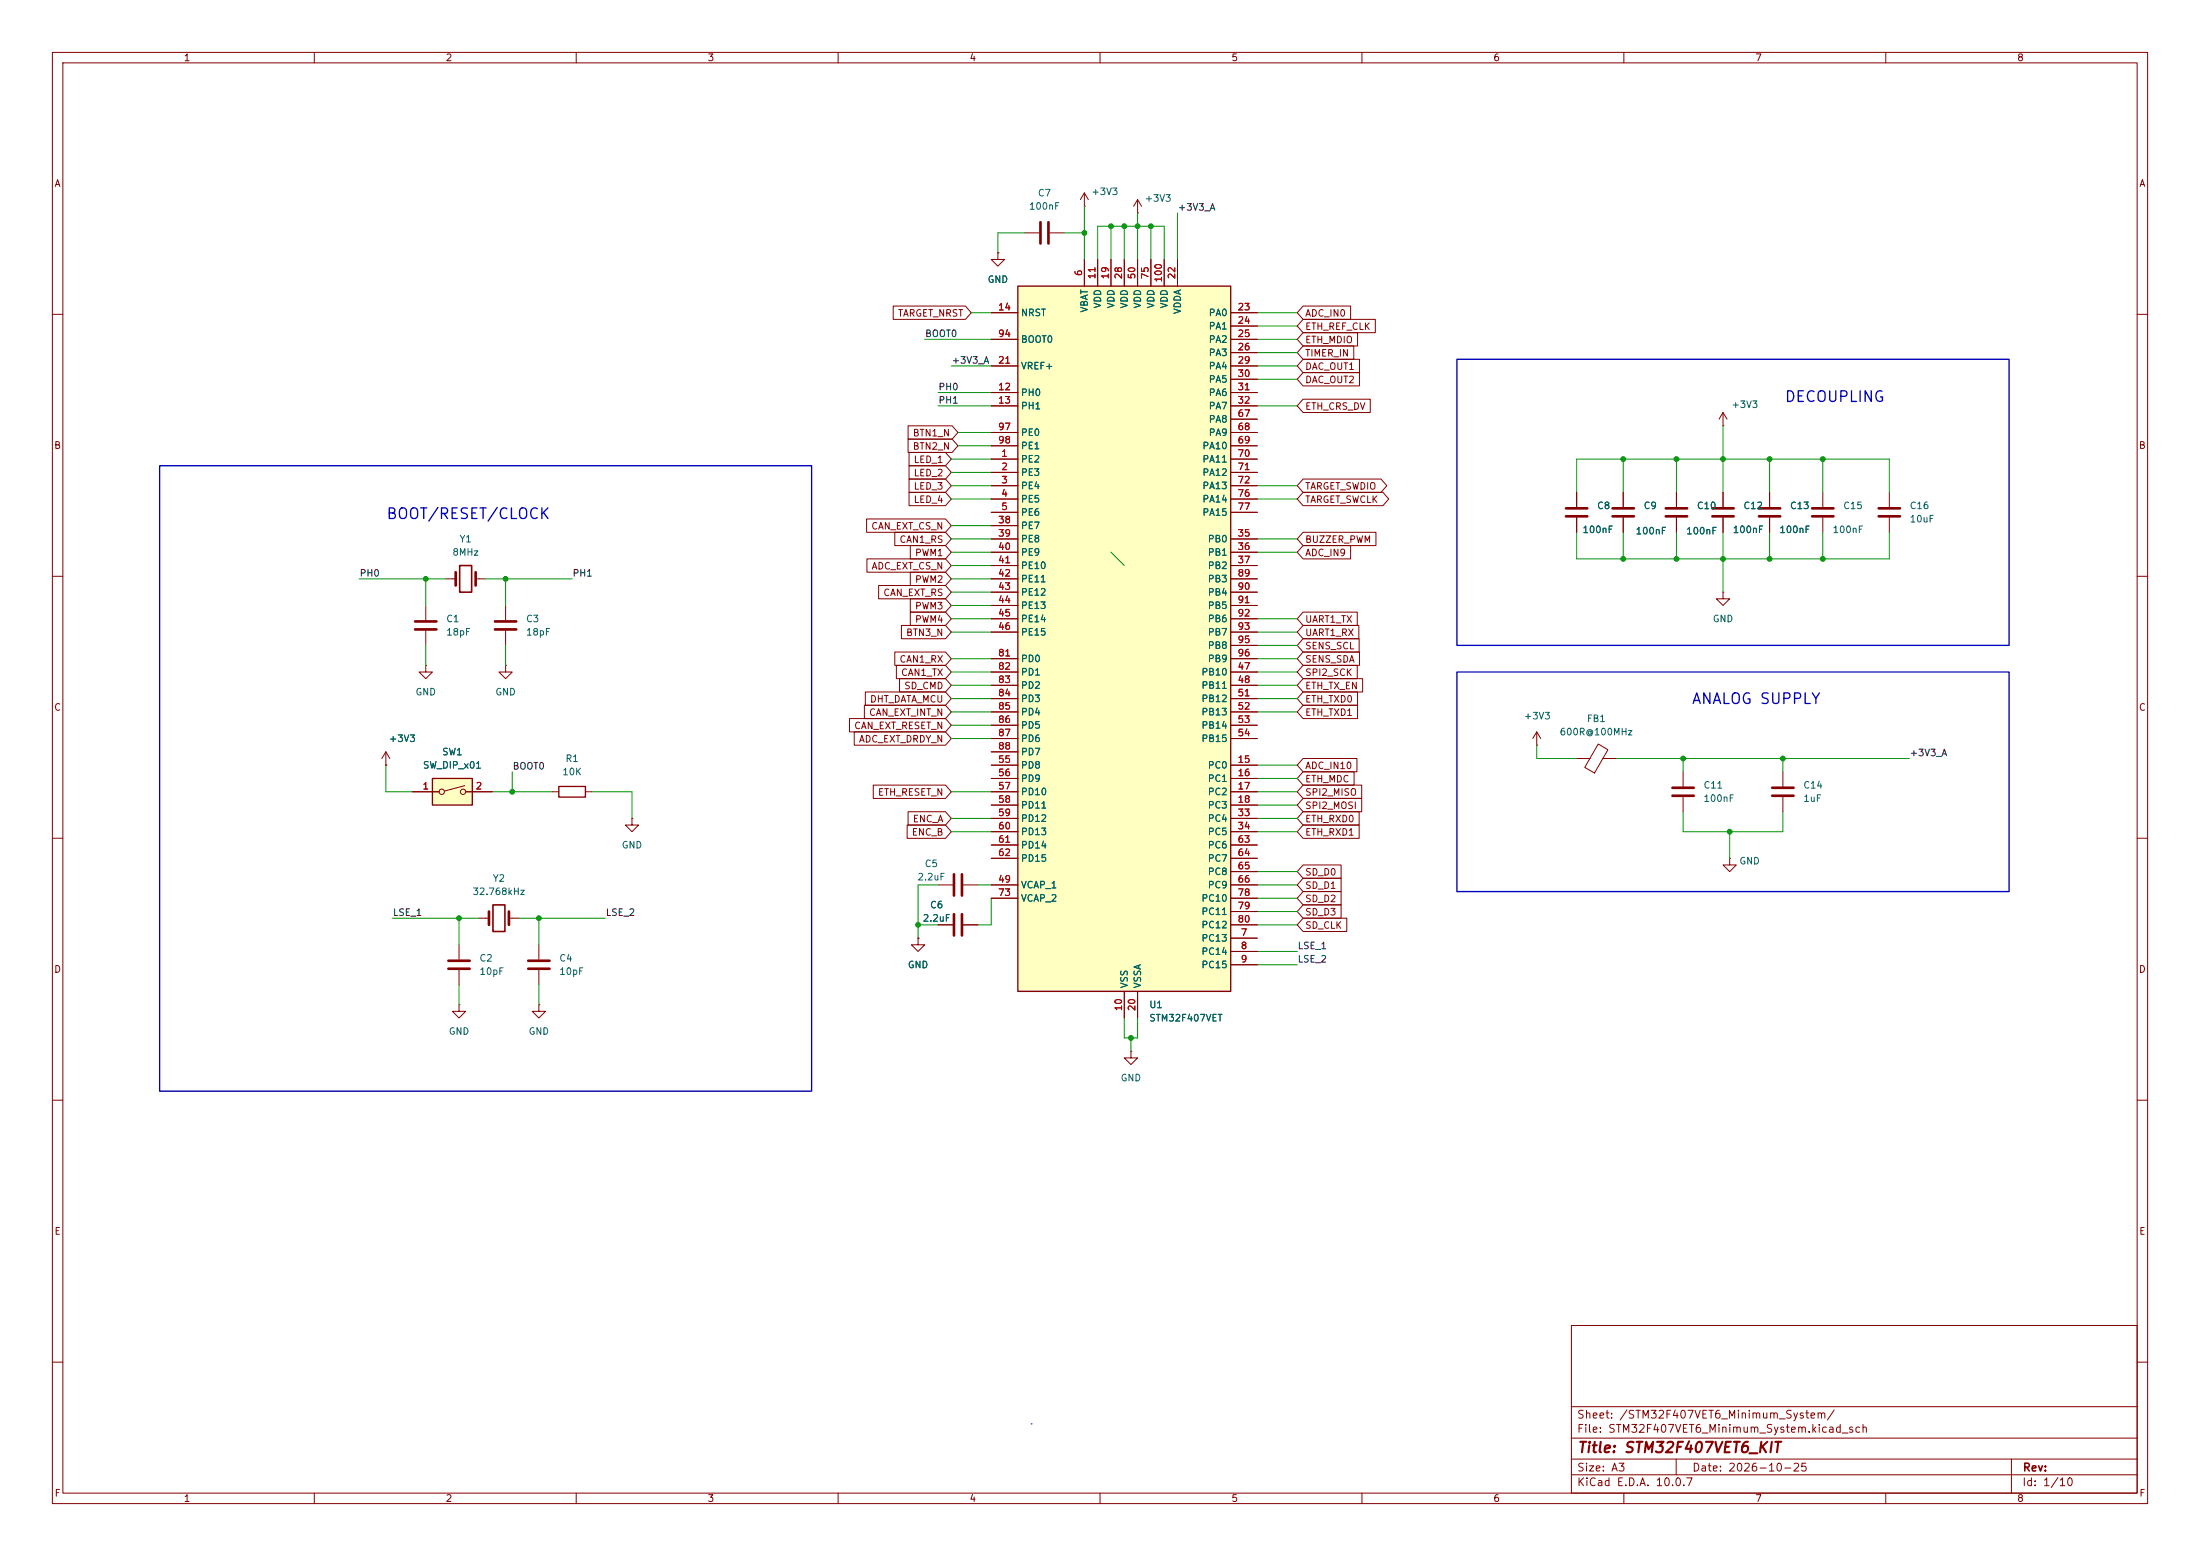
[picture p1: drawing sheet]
<svg xmlns="http://www.w3.org/2000/svg" width="420mm" height="297mm" viewBox="0 0 420 297" stroke-linecap="round" stroke-linejoin="round" font-family="sans-serif">
<g fill="none" stroke="#840000" stroke-width=".19">
<path d="M10 10h400v277h-400zM12 12h396v273h-396zM60 10v2M110 10v2M160 10v2M210 10v2M260 10v2M310 10v2M360 10v2M207 39.4h.1M207 36.8l-.8 1.3M207 36.8l.8 1.3"/>
<path d="M207 36.8v2.6M217.2 38.1l-.8 1.3M217.2 38.1l.7 1.3M217.2 38.1v2.5M190.5 48.3v1.2h1.3l-1.3 1.3-1.3-1.3h1.3M190.5 48.3h.1M195.6 44.5h2.8M200.4 44.5h2.8M217.2 40.6h.1M10 60h2M328.9 78.7v2.6M328.9 78.7l-.7 1.3"/>
<path d="M328.9 78.7l.8 1.3M408 60h2M301 94v2.8M301 98.8v2.8M309.9 94v2.8M309.9 98.8v2.8M320 94v2.8M320 98.8v2.8M328.9 81.3h.1M328.9 94v2.8M328.9 98.8v2.8M337.8 94v2.8"/>
<path d="M337.8 98.8v2.8M348 94v2.8M348 98.8v2.8M360.7 94v2.8M360.7 98.8v2.8M10 110h2M81.3 115.6v2.8M85.1 110.5h1.9M90.8 110.5h1.9M96.5 115.6v2.8M328.9 113v1.3h1.3l-1.3 1.3-1.2-1.3h1.2M328.9 113h.1"/>
<path d="M408 110h2M81.3 120.4v2.8M96.5 127v1.3h1.3l-1.3 1.2-1.3-1.2h1.3M96.5 127h.1M96.5 120.4v2.8M293.4 139.7l-.8 1.3M293.4 139.7l.7 1.3M293.4 139.7v2.5M10 160h2M73.7 146.1h.1M73.7 143.5l-.8 1.3M73.7 143.5l.7 1.3"/>
<path d="M73.7 143.5v2.6M105.4 151.1h1.3M111.8 151.1h1.2M120.6 156.2v1.3h1.3l-1.3 1.3-1.2-1.3h1.2M120.6 156.2h.1M293.4 142.2h.1M301 144.8h2.5M305.1 142l1.9 1.1-2.6 4.4-1.9-1zM306 144.8h2.6M321.3 147.3v2.8M321.3 152.1v2.8M340.4 147.3v2.8"/>
<path d="M340.4 152.1v2.8M408 160h2M91.4 175.3h1.9M97.2 175.3h1.9M175.3 179.1v1.2h1.2l-1.2 1.3-1.3-1.3h1.3M175.3 179.1h.1M330.2 163.8v1.3h1.3l-1.3 1.3-1.3-1.3h1.3M330.2 163.8h.1M87.6 191.8v1.2h1.3l-1.3 1.3-1.2-1.3h1.2M87.6 191.8h.1M87.6 180.3v2.8M87.6 185.2v2.8"/>
<path d="M102.9 191.8v1.2h1.2l-1.2 1.3-1.3-1.3h1.3M102.9 191.8h.1M102.9 180.3v2.8M102.9 185.2v2.8M10 210h2M408 210h2M300 253h108v32h-108zM10 260h2M300 278.5h108M300 274.5h108M300 268.5h108M320 278.5v3"/>
<path d="M384 278.5v6.5M408 260h2M60 285v2M110 285v2M160 285v2M210 285v2M260 285v2M300 281.5h108M310 285v2M360 285v2"/>
</g>
<g fill="none" stroke="#840000" stroke-width=".51">
<path d="M198.6 42.4v4.1M200.2 42.4v4.1M299 97h4M299 98.6h4M307.8 97h4.1M307.8 98.6h4.1M318 97h4.1M318 98.6h4.1M326.9 97h4.1M326.9 98.6h4.1M335.8 97h4.1M335.8 98.6h4.1"/>
<path d="M345.9 97h4.1M345.9 98.6h4.1M358.6 97h4.1M358.6 98.6h4.1M79.2 118.6h4.1M87 109.2v2.6M90.8 109.2v2.6M94.5 118.6h4.1M79.2 120.1h4.1M94.5 120.1h4.1M319.3 150.4h4M319.3 151.9h4"/>
<path d="M338.3 150.4h4.1M338.3 151.9h4.1M93.3 174v2.5M97.2 174v2.5M85.6 183.4h4.1M85.6 184.9h4.1M100.8 183.4h4.1M100.8 184.9h4.1"/>
</g>
<path d="M106.7 150.1h5.1v2h-5.1z" fill="none" stroke="#840000" stroke-width=".25"/>
<path d="M87.8 108h2.2v5h-2.2zM94.1 172.7h2.3v5.1h-2.3z" fill="none" stroke="#840000" stroke-width=".3"/>
<path d="M82.5 148.6h7.7v5.1h-7.7z" fill="#ffffc2"/>
<g fill="none" stroke="#840000" stroke-width=".19">
<path d="M81.3 127v1.3h1.2l-1.2 1.2-1.3-1.2h1.3M81.3 127h.1M78.7 151.1h5.1M88.7 150l-3.9 1M88.9 151.1h5.1"/>
<circle cx="84.3" cy="151.1" r=".51"/>
<circle cx="88.4" cy="151.1" r=".51"/>
</g>
<path d="M82.5 148.6h7.7v5.1h-7.7z" fill="none" stroke="#840000" stroke-width=".25"/>
<path d="M194.3 54.6h40.6v134.6h-40.6z" fill="#ffffc2"/>
<path d="M194.3 54.6h40.6v134.6h-40.6z" fill="none" stroke="#840000" stroke-width=".25"/>
<g fill="none" stroke="#840000" stroke-width=".19">
<path d="M170.5 58.4h13.8l1.1 1.3-1.1 1.3h-13.8zM189.2 59.7h5.1M190.5 48.3h.1M207 49.5v5.1M209.5 49.5v5.1M212.1 49.5v5.1M214.6 49.5v5.1M217.2 49.5v5.1M219.7 49.5v5.1M222.2 49.5v5.1M224.8 49.5v5.1M234.9 59.7h5.1"/>
<path d="M248.8 58.4h9v2.6h-9l-1.2-1.3zM189.2 74.9h5.1M189.2 77.5h5.1M189.2 69.9h5.1M189.2 64.8h5.1M234.9 74.9h5.1M234.9 77.5h5.1M234.9 69.9h5.1M234.9 62.2h5.1M234.9 64.8h5.1M234.9 67.3h5.1M234.9 72.4h5.1"/>
<path d="M248.8 61h13.8v2.5h-13.8l-1.2-1.3zM248.8 68.6h10.7v2.5h-10.7l-1.2-1.2zM248.8 71.1h10.7v2.6h-10.7l-1.2-1.3zM248.8 66h9.6v2.6h-9.6l-1.2-1.3zM248.8 63.5h10.4v2.5h-10.4l-1.2-1.2zM248.8 76.2h12.8v2.5h-12.8l-1.2-1.2zM165.4 99.1h15.1l1.1 1.2-1.1 1.3h-15.1zM173.4 83.8h8.4l1.1 1.3-1.1 1.3h-8.4zM173.4 81.3h8.4l1.1 1.3-1.1 1.2h-8.4zM173.5 86.4h7l1.1 1.2-1.1 1.3h-7zM173.5 91.4h7l1.1 1.3-1.1 1.3h-7zM173.5 88.9h7l1.1 1.3-1.1 1.2h-7z"/>
<path d="M173.5 94h7l1.1 1.3-1.1 1.2h-7zM189.2 87.6h5.1M189.2 90.2h5.1M189.2 92.7h5.1M189.2 95.3h5.1M189.2 97.8h5.1M189.2 82.6h5.1M189.2 85.1h5.1M234.9 87.6h5.1M234.9 90.2h5.1M234.9 92.7h5.1M234.9 95.3h5.1"/>
<path d="M234.9 97.8h5.1M234.9 80h5.1M234.9 82.6h5.1M234.9 85.1h5.1M248.8 91.4h14.8l1.2 1.3-1.2 1.3h-14.8l-1.2-1.3zM248.8 94h15.2l1.1 1.3-1.1 1.2h-15.2l-1.2-1.2zM301 94v2.8M301 98.8v2.8M309.9 94v2.8M309.9 98.8v2.8M320 94v2.8M320 98.8v2.8"/>
<path d="M328.9 94v2.8M328.9 98.8v2.8M337.8 94v2.8M337.8 98.8v2.8M165.5 106.7h15l1.1 1.3-1.1 1.2h-15zM167.7 111.8h12.8l1.1 1.2-1.1 1.3h-12.8zM170.8 101.6h9.7l1.1 1.3-1.1 1.2h-9.7zM172.1 119.4h8.4l1.1 1.3-1.1 1.2h-8.4zM173.8 114.3h6.7l1.1 1.3-1.1 1.2h-6.7zM173.8 109.2h6.7l1.1 1.3-1.1 1.3h-6.7zM173.8 116.8h6.7l1.1 1.3-1.1 1.3h-6.7zM173.8 104.1h6.7l1.1 1.3-1.1 1.3h-6.7z"/>
<path d="M189.2 102.9h5.1M189.2 105.4h5.1M189.2 108h5.1M189.2 100.3h5.1M189.2 110.5h5.1M189.2 113h5.1M189.2 115.6h5.1M189.2 118.1h5.1M234.9 102.9h5.1M234.9 105.4h5.1M234.9 108h5.1M234.9 110.5h5.1"/>
<path d="M234.9 113h5.1M234.9 115.6h5.1M234.9 118.1h5.1M248.8 104.1h9v2.6h-9l-1.2-1.3zM248.8 119.4h10.6v2.5h-10.6l-1.2-1.2zM248.8 116.8h10.3v2.6h-10.3l-1.2-1.3zM248.8 101.6h13.9v2.5h-13.9l-1.2-1.2zM162.2 137.2h18.3l1.1 1.2-1.1 1.3h-18.3zM163.1 139.7h17.4l1.1 1.3-1.1 1.2h-17.4zM165 134.6h15.5l1.1 1.3-1.1 1.3h-15.5zM165.2 132.1h15.3l1.1 1.3-1.1 1.2h-15.3zM170.8 124.5h9.7l1.1 1.2-1.1 1.3h-9.7z"/>
<path d="M171.1 127h9.4l1.1 1.3-1.1 1.2h-9.4zM171.7 129.5h8.8l1.1 1.3-1.1 1.3h-8.8zM189.2 120.7h5.1M189.2 128.3h5.1M189.2 130.8h5.1M189.2 133.4h5.1M189.2 135.9h5.1M189.2 138.4h5.1M189.2 125.7h5.1M234.9 120.7h5.1M234.9 128.3h5.1M234.9 130.8h5.1"/>
<path d="M234.9 133.4h5.1M234.9 135.9h5.1M234.9 138.4h5.1M234.9 125.7h5.1M234.9 123.2h5.1M248.8 127h10.3v2.5h-10.3l-1.2-1.2zM248.8 124.5h10.7v2.5h-10.7l-1.2-1.3zM248.8 121.9h10.7v2.6h-10.7l-1.2-1.3zM248.8 134.6h10.4v2.6h-10.4l-1.2-1.3zM248.8 129.5h11.3v2.6h-11.3l-1.2-1.3zM248.8 132.1h10.4v2.5h-10.4l-1.2-1.2zM73.7 146.1h.1"/>
<path d="M78.7 151.1h5.1M88.9 151.1h5.1M166.7 149.9h13.8l1.1 1.2-1.1 1.3h-13.8zM173.2 157.5h7.3l1.1 1.3-1.1 1.2h-7.3zM173.4 154.9h7.1l1.1 1.3-1.1 1.3h-7.1zM189.2 146.1h5.1M189.2 148.6h5.1M189.2 151.1h5.1M189.2 153.7h5.1M189.2 156.2h5.1M189.2 158.8h5.1M189.2 141h5.1"/>
<path d="M189.2 143.5h5.1M234.9 146.1h5.1M234.9 148.6h5.1M234.9 151.1h5.1M234.9 153.7h5.1M234.9 156.2h5.1M234.9 158.8h5.1M234.9 141h5.1M248.8 157.5h10.7v2.5h-10.7l-1.2-1.2zM248.8 144.8h10.2v2.5h-10.2l-1.2-1.2zM248.8 147.3h9.7v2.6h-9.7l-1.2-1.3zM248.8 152.4h11.2v2.5h-11.2l-1.2-1.2z"/>
<path d="M248.8 154.9h10.7v2.6h-10.7l-1.2-1.3zM248.8 149.9h11.2v2.5h-11.2l-1.2-1.3zM175.3 179.1h.1M179.1 168.9h2.8M179.1 176.5h2.8M183.9 168.9h2.8M183.9 176.5h2.8M189.2 168.9h5.1M189.2 161.3h5.1M189.2 163.8h5.1M189.2 171.5h5.1M234.9 179.1h5.1"/>
<path d="M234.9 168.9h5.1M234.9 161.3h5.1M234.9 163.8h5.1M234.9 166.4h5.1M234.9 171.5h5.1M234.9 174h5.1M234.9 176.5h5.1M248.8 170.2h7.2v2.5h-7.2l-1.2-1.2zM248.8 167.6h7.2v2.6h-7.2l-1.2-1.3zM248.8 165.1h7.2v2.5h-7.2l-1.2-1.2zM248.8 172.7h7.2v2.6h-7.2l-1.2-1.3zM248.8 175.3h8.3v2.5h-8.3l-1.2-1.3z"/>
<path d="M214.6 189.2v5.1M217.2 189.2v5.1M234.9 181.6h5.1M234.9 184.2h5.1M215.9 200.7v1.2h1.3l-1.3 1.3-1.3-1.3h1.3M215.9 200.7h.1"/>
</g>
<path d="M182.1 166.9v4M182.1 174.5v4.1M183.6 166.9v4M183.6 174.5v4.1" fill="none" stroke="#840000" stroke-width=".51"/>
<g fill="none" stroke="#009600" stroke-width=".19">
<path d="M207 39.4v10.1M185.4 59.7h3.8M195.6 44.5h-5.1v3.8M203.2 44.5h3.8M209.5 49.5v-6.3h12.7v6.3M212.1 43.2v6.3M214.6 43.2v6.3M217.2 40.6v8.9M219.7 43.2v6.3M224.8 40.6v8.9M240 59.7h7.6M176.5 64.8h12.7"/>
<path d="M179.1 77.5h10.1M179.1 74.9h10.1M181.6 69.9h7.6M240 69.9h7.6M240 77.5h7.6M240 72.4h7.6M240 67.3h7.6M240 62.2h7.6M240 64.8h7.6M181.6 95.3h7.6M181.6 92.7h7.6M181.6 87.6h7.6"/>
<path d="M181.6 90.2h7.6M182.9 82.6h6.3M182.9 85.1h6.3M240 95.3h7.6M240 92.7h7.6M301 94v-6.4h59.7v6.4M309.9 87.6v6.4M320 87.6v6.4M328.9 81.3v12.7M337.8 87.6v6.4M348 87.6v6.4M68.6 110.5h16.5"/>
<path d="M81.3 110.5v5.1M92.7 110.5h16.5M96.5 110.5v5.1M181.6 118.1h7.6M181.6 102.9h7.6M181.6 105.4h7.6M181.6 110.5h7.6M181.6 108h7.6M181.6 100.3h7.6M181.6 113h7.6M181.6 115.6h7.6M212.1 105.4l2.5 2.6"/>
<path d="M240 118.1h7.6M240 102.9h7.6M240 105.4h7.6M301 101.6v5.1h59.7v-5.1M309.9 101.6v5.1M320 101.6v5.1M328.9 101.6v11.4M337.8 101.6v5.1M348 101.6v5.1M81.3 123.2v3.8M96.5 123.2v3.8M181.6 128.3h7.6"/>
<path d="M181.6 130.8h7.6M181.6 120.7h7.6M181.6 135.9h7.6M181.6 133.4h7.6M181.6 125.7h7.6M181.6 138.4h7.6M240 128.3h7.6M240 130.8h7.6M240 123.2h7.6M240 120.7h7.6M240 135.9h7.6M240 133.4h7.6"/>
<path d="M240 125.7h7.6M73.7 146.1v5h5M94 151.1h11.4M97.8 147.3v3.8M113 151.1h7.6v5.1M181.6 151.1h7.6M181.6 156.2h7.6M181.6 158.8h7.6M181.6 141h7.6M240 151.1h7.6M240 156.2h7.6M240 158.8h7.6"/>
<path d="M240 153.7h7.6M240 146.1h7.6M240 148.6h7.6M293.4 142.2v2.6h7.6M308.6 144.8h55.9M321.3 154.9v3.9h19.1v-3.9M321.3 144.8v2.5M330.2 158.8v5M340.4 144.8v2.5M74.9 175.3h16.5M87.6 175.3v5M99.1 175.3h16.5"/>
<path d="M102.9 175.3v5M175.3 176.5h3.8M179.1 168.9h-3.8v10.2M186.7 168.9h2.5M189.2 171.5v5h-2.5M240 176.5h7.6M240 174h7.6M240 171.5h7.6M240 168.9h7.6M240 166.4h7.6M87.6 188v3.8M102.9 188v3.8"/>
<path d="M214.6 194.3v3.8h2.6v-3.8M215.9 198.1v2.6M240 184.2h7.6M240 181.6h7.6"/>
</g>
<path d="M196.8 271.8h.1" fill="none" stroke="#0000c2" stroke-width=".19"/>
<path d="M278.1 68.6h105.4v54.6h-105.4zM30.5 88.9h124.4v119.4h-124.4zM278.1 128.3h105.4v41.9h-105.4z" fill="none" stroke="#0000c2" stroke-width=".25"/>
<g fill="#009600" stroke="#009600" stroke-width=".19">
<circle cx="337.8" cy="106.7" r=".46"/>
<circle cx="348" cy="106.7" r=".46"/>
<circle cx="337.8" cy="87.6" r=".46"/>
<circle cx="348" cy="87.6" r=".46"/>
<circle cx="320" cy="87.6" r=".46"/>
<circle cx="309.9" cy="87.6" r=".46"/>
<circle cx="309.9" cy="106.7" r=".46"/>
<circle cx="328.9" cy="106.7" r=".46"/>
<circle cx="320" cy="106.7" r=".46"/>
<circle cx="328.9" cy="87.6" r=".46"/>
<circle cx="340.4" cy="144.8" r=".46"/>
<circle cx="321.3" cy="144.8" r=".46"/>
<circle cx="330.2" cy="158.8" r=".46"/>
<circle cx="214.6" cy="43.2" r=".46"/>
<circle cx="207" cy="44.5" r=".46"/>
<circle cx="212.1" cy="43.2" r=".46"/>
<circle cx="217.2" cy="43.2" r=".46"/>
<circle cx="219.7" cy="43.2" r=".46"/>
<circle cx="96.5" cy="110.5" r=".46"/>
<circle cx="81.3" cy="110.5" r=".46"/>
<circle cx="175.3" cy="176.5" r=".46"/>
<circle cx="102.9" cy="175.3" r=".46"/>
<circle cx="87.6" cy="175.3" r=".46"/>
<circle cx="97.8" cy="151.1" r=".46"/>
<circle cx="215.9" cy="198.1" r=".46"/>
</g>
<g font-size="2" fill="#0000c2">
<text x="340.6" y="77.2">DECOUPLING</text>
<text x="73.6" y="99.6">BOOT/RESET/CLOCK</text>
<text x="322.8" y="134.9">ANALOG SUPPLY</text>
</g>
<text font-size="2" fill="#840000" x="301" y="277.8">Title: STM32F407VET6_KIT</text>
<g font-size="1.5" fill="#840000">
<text x="300.9" y="273.8">File: STM32F407VET6_Minimum_System.kicad_sch</text>
<text x="300.9" y="271.1">Sheet: /STM32F407VET6_Minimum_System/</text>
<text x="300.9" y="281.2">Size: A3</text>
<text x="322.9" y="281.2">Date: 2026-10-25</text>
<text x="386" y="281.2">Rev:</text>
<text x="300.9" y="284">KiCad E.D.A. 10.0.7</text>
<text x="385.9" y="284">Id: 1/10</text>
</g>
<g font-size="1.3" fill="#840000">
<text x="35" y="12">1</text>
<text x="85" y="12">2</text>
<text x="135" y="12">3</text>
<text x="185" y="12">4</text>
<text x="235" y="12">5</text>
<text x="285" y="12">6</text>
<text x="335" y="12">7</text>
<text x="385" y="12">8</text>
<text x="10.3" y="36">A</text>
<text x="408.3" y="36">A</text>
<text x="171.3" y="60.7">TARGET_NRST</text>
<text x="249.1" y="63.3">ETH_REF_CLK</text>
<text x="249.1" y="65.8">ETH_MDIO</text>
<text x="249.1" y="60.7">ADC_IN0</text>
<text x="249.1" y="70.9">DAC_OUT1</text>
<text x="249.1" y="68.4">TIMER_IN</text>
<text x="249.1" y="73.4">DAC_OUT2</text>
<text x="174.1" y="83.6">BTN1_N</text>
<text x="249.1" y="78.5">ETH_CRS_DV</text>
<text x="10.2" y="86">B</text>
<text x="174.1" y="86.1">BTN2_N</text>
<text x="174.3" y="88.7">LED_1</text>
<text x="408.2" y="86">B</text>
<text x="174.3" y="93.8">LED_3</text>
<text x="174.3" y="91.2">LED_2</text>
<text x="249.1" y="93.8">TARGET_SWDIO</text>
<text x="166.2" y="101.4">CAN_EXT_CS_N</text>
<text x="174.3" y="96.3">LED_4</text>
<text x="249.1" y="96.3">TARGET_SWCLK</text>
<text x="171.6" y="103.9">CAN1_RS</text>
<text x="174.6" y="106.5">PWM1</text>
<text x="249.1" y="103.9">BUZZER_PWM</text>
<text x="249.1" y="106.5">ADC_IN9</text>
<text x="166.3" y="109">ADC_EXT_CS_N</text>
<text x="174.6" y="111.5">PWM2</text>
<text x="168.5" y="114.1">CAN_EXT_RS</text>
<text x="174.6" y="116.6">PWM3</text>
<text x="174.6" y="119.2">PWM4</text>
<text x="249.1" y="119.2">UART1_TX</text>
<text x="172.9" y="121.7">BTN3_N</text>
<text x="249.1" y="121.7">UART1_RX</text>
<text x="249.1" y="124.2">SENS_SCL</text>
<text x="171.6" y="126.8">CAN1_RX</text>
<text x="171.9" y="129.3">CAN1_TX</text>
<text x="172.5" y="131.9">SD_CMD</text>
<text x="249.1" y="129.3">SPI2_SCK</text>
<text x="249.1" y="126.8">SENS_SDA</text>
<text x="249.1" y="131.9">ETH_TX_EN</text>
<text x="10.2" y="136">C</text>
<text x="165.8" y="136.9">CAN_EXT_INT_N</text>
<text x="166" y="134.4">DHT_DATA_MCU</text>
<text x="249.1" y="136.9">ETH_TXD1</text>
<text x="249.1" y="134.4">ETH_TXD0</text>
<text x="408.2" y="136">C</text>
<text x="163" y="139.5">CAN_EXT_RESET_N</text>
<text x="163.9" y="142">ADC_EXT_DRDY_N</text>
<text x="249.1" y="149.6">ETH_MDC</text>
<text x="249.1" y="147.1">ADC_IN10</text>
<text x="167.5" y="152.2">ETH_RESET_N</text>
<text x="249.1" y="154.7">SPI2_MOSI</text>
<text x="249.1" y="152.2">SPI2_MISO</text>
<text x="174" y="159.8">ENC_B</text>
<text x="174.1" y="157.3">ENC_A</text>
<text x="249.1" y="159.8">ETH_RXD1</text>
<text x="249.1" y="157.3">ETH_RXD0</text>
<text x="249.1" y="167.4">SD_D0</text>
<text x="249.1" y="172.5">SD_D2</text>
<text x="249.1" y="170">SD_D1</text>
<text x="249.1" y="175">SD_D3</text>
<text x="249.1" y="177.6">SD_CLK</text>
<text x="10.2" y="186">D</text>
<text x="408.2" y="186">D</text>
<text x="10.3" y="236">E</text>
<text x="408.3" y="236">E</text>
<text x="10.3" y="286">F</text>
<text x="35" y="287">1</text>
<text x="85" y="287">2</text>
<text x="135" y="287">3</text>
<text x="185" y="287">4</text>
<text x="235" y="287">5</text>
<text x="285" y="287">6</text>
<text x="335" y="287">7</text>
<text x="385" y="287">8</text>
<text x="408.3" y="286">F</text>
</g>
<g font-size="1.3" fill="#006464">
<text x="196.3" y="40.3">100nF</text>
<text x="198" y="37.8">C7</text>
<text x="208.3" y="37.5">+3V3</text>
<text x="218.4" y="38.8">+3V3</text>
<text x="188.4" y="54.3">GND</text>
<text x="208" y="59.8" transform="rotate(-90 208 59.8)">VBAT</text>
<text x="210.5" y="59" transform="rotate(-90 210.5 59)">VDD</text>
<text x="213.1" y="59" transform="rotate(-90 213.1 59)">VDD</text>
<text x="215.6" y="59" transform="rotate(-90 215.6 59)">VDD</text>
<text x="218.1" y="59" transform="rotate(-90 218.1 59)">VDD</text>
<text x="220.7" y="59" transform="rotate(-90 220.7 59)">VDD</text>
<text x="223.2" y="59" transform="rotate(-90 223.2 59)">VDD</text>
<text x="194.8" y="60.7">NRST</text>
<text x="194.8" y="65.7">BOOT0</text>
<text x="225.8" y="60.1" transform="rotate(-90 225.8 60.1)">VDDA</text>
<text x="230.6" y="60.7">PA0</text>
<text x="230.6" y="63.2">PA1</text>
<text x="230.6" y="65.7">PA2</text>
<text x="194.8" y="70.8">VREF+</text>
<text x="230.6" y="68.3">PA3</text>
<text x="230.6" y="70.8">PA4</text>
<text x="194.8" y="75.9">PH0</text>
<text x="230.6" y="73.4">PA5</text>
<text x="230.6" y="75.9">PA6</text>
<text x="194.8" y="78.4">PH1</text>
<text x="194.8" y="83.5">PE0</text>
<text x="230.6" y="78.4">PA7</text>
<text x="230.6" y="81">PA8</text>
<text x="230.6" y="83.5">PA9</text>
<text x="330.4" y="78.2">+3V3</text>
<text x="194.8" y="88.6">PE2</text>
<text x="194.8" y="86.1">PE1</text>
<text x="229.4" y="86.1">PA10</text>
<text x="229.4" y="88.6">PA11</text>
<text x="194.8" y="91.1">PE3</text>
<text x="194.8" y="93.7">PE4</text>
<text x="229.4" y="91.1">PA12</text>
<text x="229.4" y="93.7">PA13</text>
<text x="194.8" y="96.2">PE5</text>
<text x="194.8" y="98.8">PE6</text>
<text x="194.8" y="101.3">PE7</text>
<text x="229.4" y="96.2">PA14</text>
<text x="229.4" y="98.8">PA15</text>
<text x="304.8" y="97.5">C8</text>
<text x="313.7" y="97.5">C9</text>
<text x="323.8" y="97.5">C10</text>
<text x="332.7" y="97.5">C12</text>
<text x="341.6" y="97.5">C13</text>
<text x="351.8" y="97.5">C15</text>
<text x="364.5" y="97.5">C16</text>
<text x="364.5" y="100">10uF</text>
<text x="86.3" y="106.4">8MHz</text>
<text x="87.6" y="103.8">Y1</text>
<text x="194.8" y="103.8">PE8</text>
<text x="194.8" y="106.4">PE9</text>
<text x="230.5" y="103.8">PB0</text>
<text x="230.5" y="106.4">PB1</text>
<text x="302" y="102.1">100nF</text>
<text x="312.2" y="102.3">100nF</text>
<text x="321.8" y="102.3">100nF</text>
<text x="330.7" y="102.1">100nF</text>
<text x="339.6" y="102.1">100nF</text>
<text x="349.7" y="102.1">100nF</text>
<text x="194.8" y="108.9">PE10</text>
<text x="194.8" y="111.5">PE11</text>
<text x="194.8" y="114">PE12</text>
<text x="230.5" y="108.9">PB2</text>
<text x="230.5" y="111.5">PB3</text>
<text x="230.5" y="114">PB4</text>
<text x="85.1" y="119.1">C1</text>
<text x="100.3" y="119.1">C3</text>
<text x="194.8" y="116.5">PE13</text>
<text x="194.8" y="119.1">PE14</text>
<text x="230.5" y="116.5">PB5</text>
<text x="230.5" y="119.1">PB6</text>
<text x="326.9" y="119.1">GND</text>
<text x="85.1" y="121.6">18pF</text>
<text x="100.3" y="121.6">18pF</text>
<text x="194.8" y="121.6">PE15</text>
<text x="230.5" y="121.6">PB7</text>
<text x="230.5" y="124.2">PB8</text>
<text x="194.8" y="126.7">PD0</text>
<text x="194.8" y="129.2">PD1</text>
<text x="194.8" y="131.8">PD2</text>
<text x="229.3" y="129.2">PB10</text>
<text x="229.3" y="131.8">PB11</text>
<text x="230.5" y="126.7">PB9</text>
<text x="79.2" y="133">GND</text>
<text x="94.5" y="133">GND</text>
<text x="194.8" y="134.3">PD3</text>
<text x="194.8" y="136.9">PD4</text>
<text x="229.3" y="134.3">PB12</text>
<text x="229.3" y="136.9">PB13</text>
<text x="290.8" y="137.6">+3V3</text>
<text x="74.2" y="141.9">+3V3</text>
<text x="194.8" y="139.4">PD5</text>
<text x="194.8" y="141.9">PD6</text>
<text x="229.3" y="139.4">PB14</text>
<text x="229.3" y="141.9">PB15</text>
<text x="297.6" y="140.7">600R@100MHz</text>
<text x="302.8" y="138.1">FB1</text>
<text x="80.6" y="147">SW_DIP_x01</text>
<text x="84.3" y="144.5">SW1</text>
<text x="107.2" y="148.3">10K</text>
<text x="107.9" y="145.7">R1</text>
<text x="194.8" y="147">PD8</text>
<text x="194.8" y="149.6">PD9</text>
<text x="194.8" y="144.5">PD7</text>
<text x="230.5" y="147">PC0</text>
<text x="230.5" y="149.6">PC1</text>
<text x="194.8" y="152.1">PD10</text>
<text x="194.8" y="154.6">PD11</text>
<text x="230.5" y="152.1">PC2</text>
<text x="230.5" y="154.6">PC3</text>
<text x="325.1" y="150.8">C11</text>
<text x="325.1" y="153.4">100nF</text>
<text x="344.2" y="150.8">C14</text>
<text x="344.2" y="153.4">1uF</text>
<text x="194.8" y="157.2">PD12</text>
<text x="194.8" y="159.7">PD13</text>
<text x="230.5" y="157.2">PC4</text>
<text x="230.5" y="159.7">PC5</text>
<text x="118.6" y="162.3">GND</text>
<text x="176.4" y="165.8">C5</text>
<text x="194.8" y="162.3">PD14</text>
<text x="194.8" y="164.8">PD15</text>
<text x="230.5" y="162.3">PC6</text>
<text x="230.5" y="164.8">PC7</text>
<text x="230.5" y="167.3">PC8</text>
<text x="331.9" y="165.3">GND</text>
<text x="90.1" y="171.1">32.768kHz</text>
<text x="94" y="168.6">Y2</text>
<text x="175" y="168.3">2.2uF</text>
<text x="177.4" y="173.7">C6</text>
<text x="194.8" y="169.9">VCAP_1</text>
<text x="194.8" y="172.4">VCAP_2</text>
<text x="229.3" y="172.4">PC10</text>
<text x="230.5" y="169.9">PC9</text>
<text x="176.1" y="176.2">2.2uF</text>
<text x="229.3" y="175">PC11</text>
<text x="229.3" y="177.5">PC12</text>
<text x="91.4" y="183.8">C2</text>
<text x="106.7" y="183.8">C4</text>
<text x="173.2" y="185.1">GND</text>
<text x="229.3" y="180">PC13</text>
<text x="229.3" y="182.6">PC14</text>
<text x="229.3" y="185.1">PC15</text>
<text x="91.4" y="186.4">10pF</text>
<text x="106.7" y="186.4">10pF</text>
<text x="215.6" y="188.7" transform="rotate(-90 215.6 188.7)">VSS</text>
<text x="218.1" y="188.7" transform="rotate(-90 218.1 188.7)">VSSA</text>
<text x="85.6" y="197.8">GND</text>
<text x="100.8" y="197.8">GND</text>
<text x="219.3" y="192.7">U1</text>
<text x="219.3" y="195.3">STM32F407VET</text>
<text x="213.8" y="206.7">GND</text>
</g>
<g font-size="1.3" fill="#0f0f0f">
<text x="224.8" y="40.5">+3V3_A</text>
<text x="176.5" y="64.6">BOOT0</text>
<text x="181.6" y="69.7">+3V3_A</text>
<text x="179" y="77.3">PH1</text>
<text x="179" y="74.8">PH0</text>
<text x="68.6" y="110.4">PH0</text>
<text x="109.2" y="110.4">PH1</text>
<text x="97.8" y="147.2">BOOT0</text>
<text x="364.5" y="144.7">+3V3_A</text>
<text x="74.9" y="175.1">LSE_1</text>
<text x="115.5" y="175.1">LSE_2</text>
<text x="247.6" y="181.5">LSE_1</text>
<text x="247.6" y="184">LSE_2</text>
</g>
<g font-size="1.3" fill="#a90000">
<text x="206.9" y="52.8" transform="rotate(-90 206.9 52.8)">6</text>
<text x="209.4" y="53.4" transform="rotate(-90 209.4 53.4)">11</text>
<text x="212" y="53.4" transform="rotate(-90 212 53.4)">19</text>
<text x="214.5" y="53.4" transform="rotate(-90 214.5 53.4)">28</text>
<text x="217" y="53.4" transform="rotate(-90 217 53.4)">50</text>
<text x="219.6" y="53.4" transform="rotate(-90 219.6 53.4)">75</text>
<text x="224.7" y="53.4" transform="rotate(-90 224.7 53.4)">22</text>
<text x="190.4" y="59.6">14</text>
<text x="222.1" y="54" transform="rotate(-90 222.1 54)">100</text>
<text x="236.2" y="59.6">23</text>
<text x="190.4" y="64.6">94</text>
<text x="236.2" y="62.1">24</text>
<text x="236.2" y="64.6">25</text>
<text x="190.4" y="69.7">21</text>
<text x="236.2" y="67.2">26</text>
<text x="236.2" y="69.7">29</text>
<text x="190.4" y="74.8">12</text>
<text x="190.4" y="77.3">13</text>
<text x="236.2" y="72.3">30</text>
<text x="236.2" y="74.8">31</text>
<text x="236.2" y="77.3">32</text>
<text x="190.4" y="82.4">97</text>
<text x="236.2" y="79.9">67</text>
<text x="236.2" y="82.4">68</text>
<text x="190.4" y="85">98</text>
<text x="191" y="87.5">1</text>
<text x="236.2" y="85">69</text>
<text x="236.2" y="87.5">70</text>
<text x="191" y="90">2</text>
<text x="191" y="92.6">3</text>
<text x="191" y="95.1">4</text>
<text x="236.2" y="90">71</text>
<text x="236.2" y="92.6">72</text>
<text x="236.2" y="95.1">76</text>
<text x="190.4" y="100.2">38</text>
<text x="191" y="97.7">5</text>
<text x="236.2" y="97.7">77</text>
<text x="190.4" y="102.7">39</text>
<text x="190.4" y="105.3">40</text>
<text x="190.4" y="107.8">41</text>
<text x="236.2" y="102.7">35</text>
<text x="236.2" y="105.3">36</text>
<text x="236.2" y="107.8">37</text>
<text x="190.4" y="110.4">42</text>
<text x="190.4" y="112.9">43</text>
<text x="236.2" y="110.4">89</text>
<text x="236.2" y="112.9">90</text>
<text x="190.4" y="115.4">44</text>
<text x="190.4" y="118">45</text>
<text x="236.2" y="115.4">91</text>
<text x="236.2" y="118">92</text>
<text x="190.4" y="120.5">46</text>
<text x="190.4" y="125.6">81</text>
<text x="236.2" y="120.5">93</text>
<text x="236.2" y="123.1">95</text>
<text x="236.2" y="125.6">96</text>
<text x="190.4" y="128.1">82</text>
<text x="190.4" y="130.7">83</text>
<text x="236.2" y="128.1">47</text>
<text x="236.2" y="130.7">48</text>
<text x="190.4" y="133.2">84</text>
<text x="190.4" y="135.8">85</text>
<text x="236.2" y="133.2">51</text>
<text x="236.2" y="135.8">52</text>
<text x="190.4" y="138.3">86</text>
<text x="190.4" y="140.8">87</text>
<text x="190.4" y="143.4">88</text>
<text x="236.2" y="138.3">53</text>
<text x="236.2" y="140.8">54</text>
<text x="190.4" y="145.9">55</text>
<text x="190.4" y="148.5">56</text>
<text x="236.2" y="145.9">15</text>
<text x="236.2" y="148.5">16</text>
<text x="80.5" y="151">1</text>
<text x="90.7" y="151">2</text>
<text x="190.4" y="151">57</text>
<text x="190.4" y="153.5">58</text>
<text x="236.2" y="151">17</text>
<text x="236.2" y="153.5">18</text>
<text x="190.4" y="156.1">59</text>
<text x="190.4" y="158.6">60</text>
<text x="190.4" y="161.2">61</text>
<text x="236.2" y="156.1">33</text>
<text x="236.2" y="158.6">34</text>
<text x="236.2" y="161.2">63</text>
<text x="190.4" y="163.7">62</text>
<text x="236.2" y="163.7">64</text>
<text x="236.2" y="166.2">65</text>
<text x="190.4" y="168.8">49</text>
<text x="190.4" y="171.3">73</text>
<text x="236.2" y="168.8">66</text>
<text x="236.2" y="171.3">78</text>
<text x="236.2" y="173.9">79</text>
<text x="236.2" y="176.4">80</text>
<text x="236.8" y="178.9">7</text>
<text x="236.8" y="181.5">8</text>
<text x="236.8" y="184">9</text>
<text x="214.5" y="193.1" transform="rotate(-90 214.5 193.1)">10</text>
<text x="217" y="193.1" transform="rotate(-90 217 193.1)">20</text>
</g>
</svg>
